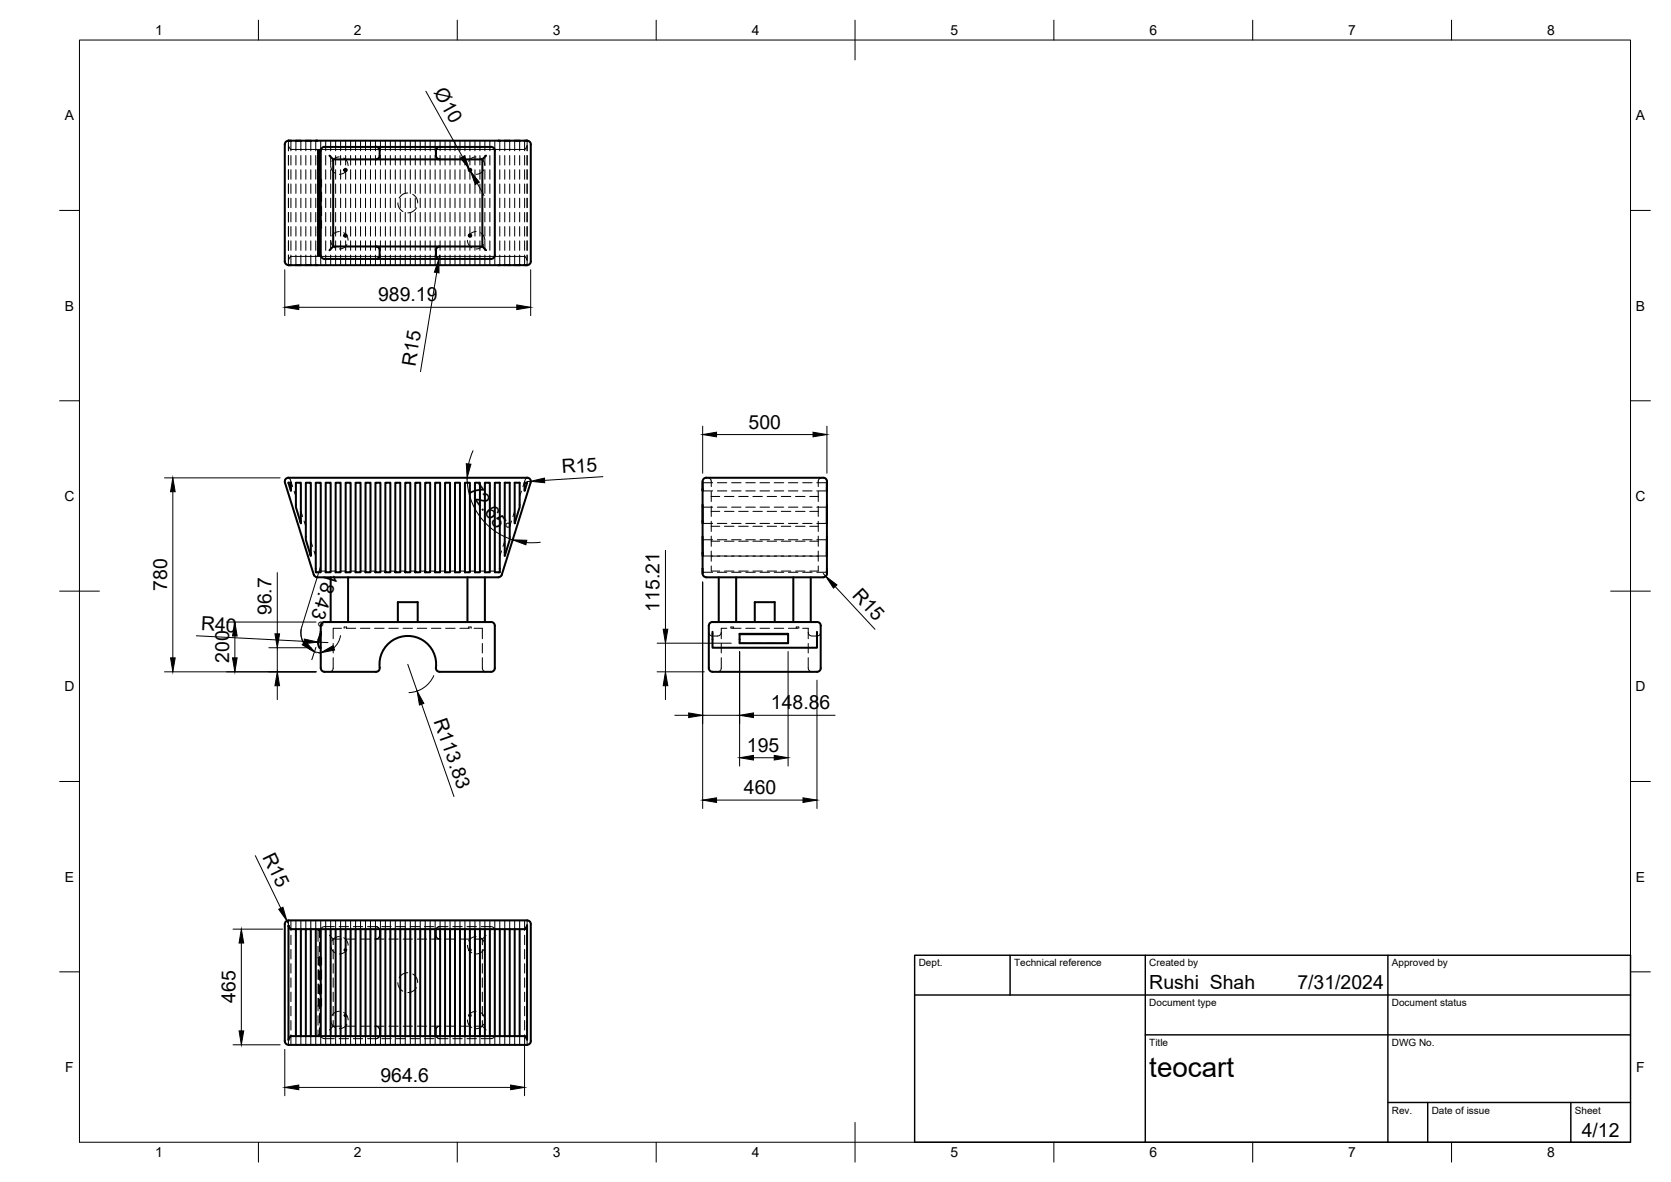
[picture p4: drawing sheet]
<svg xmlns="http://www.w3.org/2000/svg" width="420mm" height="297mm" viewBox="0 0 420 297" stroke-linecap="round" stroke-linejoin="round" font-family="sans-serif">
<!-- layer: Hidden -->
<g fill="none" stroke="#000" stroke-width=".25">
<path d="M72.5 35.4v2.5M72.5 39.1v2.4M72.5 36.6l.7 1h58.7l.6-1v1.3M73.2 35.4v2.5M73.2 39.1v2.4M74.4 35.4v2.5M74.4 39.1v2.4M75.6 35.4v2.5M75.6 39.1v2.4M76.9 35.4v2.5M76.9 39.1v2.4M78.1 35.4v2.5"/>
<path d="M78.1 39.1v2.4M79.4 35.4v2.5M79.4 39.1v2.4M80.6 35.4v2.5M81.9 35.4v2.5M81.9 39.1v2.4M83.1 35.4v2.5M83.1 39.1v2.4M84.4 35.4v2.5M84.4 39.1v2.4M85.3 39.4l-1.1 .3-.8 .8M85.6 35.4v2.5"/>
<path d="M85.6 39.1v2.4M86.4 39.7l.8 .7 .3 1.2M86.9 35.4v2.5M86.9 39.1v2.4M88.2 35.4v2.5M88.2 39.1v2.4M89.4 35.4v2.5M89.4 39.1v2.4M90.7 35.4v2.5M90.7 39.1v2.4M91.9 35.4v2.5M91.9 39.1v2.4"/>
<path d="M93.2 35.4v2.5M93.2 39.1v2.4M94.4 35.4v2.5M94.4 39.1v2.4M94.5 36.9a.93 .93 0 0 1 .9 1v1.2a.94 .94 0 0 1-.9 1M95.7 35.4v2.5M95.7 39.1v2.4M96.9 35.4v2.5M96.9 39.1v2.4M98.1 35.4v2.5M98.1 39.1v2.4M99.4 35.4v2.5"/>
<path d="M99.4 39.1v2.4M100.6 35.4v2.5M100.6 39.1v2.4M101.9 35.4v2.5M101.9 39.1v2.4M103.2 35.4v2.5M103.2 39.1v2.4M104.4 35.4v2.5M104.4 39.1v2.4M105.7 35.4v2.5M105.7 39.1v2.4M106.9 35.4v2.5"/>
<path d="M106.9 39.1v2.4M108.2 35.4v2.5M108.2 39.1v2.4M109.4 35.4v2.5M109.4 39.1v2.4M110.6 36.9a.94 .94 0 0 0-1 1v1.2a.97 .97 0 0 0 1 1M110.7 35.4v2.5M110.7 39.1v2.4M111.9 35.4v2.5M111.9 39.1v2.4M113.2 35.4v2.5M113.2 39.1v2.4"/>
<path d="M114.4 35.4v2.5M114.4 39.1v2.4M115.7 35.4v2.5M115.7 39.1v2.4M116.9 35.4v2.5M116.9 39.1v2.4M118.2 35.4v2.5M118.2 39.1v2.4M119.4 35.4v2.5M119.4 39.1v2.4M119.7 39.4l-1.1 .3-.8 .8M120.7 35.4v2.5"/>
<path d="M120.7 39.1v2.4M120.8 39.7l.8 .7 .3 1.2M121.9 35.4v2.5M121.9 39.1v2.4M123.2 35.4v2.5M123.2 39.1v2.4M124.4 35.4v2.5M125.7 35.4v2.5M125.7 39.1v2.4M126.9 35.4v2.5M126.9 39.1v2.4M128.2 35.4v2.5"/>
<path d="M128.2 39.1v2.4M129.4 35.4v2.5M129.4 39.1v2.4M130.7 35.4v2.5M130.7 39.1v2.4M131.9 35.4v2.5M131.9 39.1v2.4M132.5 39.1v2.4M132.5 35.4v2.5M72.5 42.7v2.3M72.5 46.2v2.4M72.5 49.8v2.4"/>
<path d="M72.5 53.4v2.4M72.5 56.9v2.4M73.2 42.7v2.3M73.2 46.2v2.4M73.2 49.8v2.4M73.2 53.4v2.4M73.2 56.9v2.4M74.4 42.7v2.3M74.4 46.2v2.4M74.4 49.8v2.4M74.4 53.4v2.4M74.4 56.9v2.4"/>
<path d="M75.6 42.7v2.3M75.6 46.2v2.4M75.6 49.8v2.4M75.6 53.4v2.4M75.6 56.9v2.4M76.9 42.7v2.3M76.9 46.2v2.4M76.9 49.8v2.4M76.9 53.4v2.4M76.9 56.9v2.4M78.1 42.7v2.3M78.1 46.2v2.4"/>
<path d="M78.1 49.8v2.4M78.1 53.4v2.4M78.1 56.9v2.4M79.4 42.7v2.3M79.4 46.2v2.4M79.4 49.8v2.4M79.4 53.4v2.4M79.4 56.9v2.4M80 45.1h.9v2M80.1 45.1v2M80.1 48.2v2.4M80.1 51.8v2.4"/>
<path d="M80.1 55.4v1.9M80.6 45.1v2M80.6 48.2v2.4M80.6 51.8v2.4M80.6 55.4v1.9M80.9 55.4v1.9h-.9M80.9 48.2v2.4M80.9 51.8v2.4M81.9 42.7v2.3M81.9 46.2v2.4M81.9 49.8v2.4M81.9 53.4v2.4"/>
<path d="M81.9 56.9v2.4M83.1 42.7v2.3M83.1 46.2v2.4M83.1 49.8v2.4M83.1 53.4v2.4M83.1 56.9v2.4M83.2 41.6l.2 1 .9 .9M84.4 42.7v2.3M84.4 46.2v2.4M84.4 49.8v2.4M84.4 53.4v2.4M84.4 56.9v2.4"/>
<path d="M85.3 58.2l-1.1 .3-.8 .8M85.6 42.7v2.3M85.6 46.2v2.4M85.6 49.8v2.4M85.6 53.4v2.4M85.6 56.9v2.4M86.4 58.5l.8 .7 .3 1.2M86.9 42.7v2.3M86.9 46.2v2.4M86.9 49.8v2.4M86.9 53.4v2.4M86.9 56.9v2.4"/>
<path d="M87.2 42.7l-.6 .7-1.3 .4M88.2 42.7v2.3M88.2 46.2v2.4M88.2 49.8v2.4M88.2 53.4v2.4M88.2 56.9v2.4M89.4 42.7v2.3M89.4 46.2v2.4M89.4 49.8v2.4M89.4 53.4v2.4M89.4 56.9v2.4M90.7 42.7v2.3"/>
<path d="M90.7 46.2v2.4M90.7 49.8v2.4M90.7 53.4v2.4M90.7 56.9v2.4M91.9 42.7v2.3M91.9 46.2v2.4M91.9 49.8v2.4M91.9 53.4v2.4M91.9 56.9v2.4M93.2 42.7v2.3M93.2 46.2v2.4M93.2 49.8v2.4"/>
<path d="M93.2 53.4v2.4M93.2 56.9v2.4M94.4 42.7v2.3M94.4 46.2v2.4M94.4 49.8v2.4M94.4 53.4v2.4M94.4 56.9v2.4M95.7 42.7v2.3M95.7 46.2v2.4M95.7 49.8v2.4M95.7 53.4v2.4M95.7 56.9v2.4"/>
<path d="M96.9 42.7v2.3M96.9 46.2v2.4M96.9 49.8v2.4M96.9 53.4v2.4M96.9 56.9v2.4M98.1 42.7v2.3M98.1 46.2v2.4M98.1 49.8v2.4M98.1 53.4v2.4M98.1 56.9v2.4M99.4 42.7v2.3M99.4 46.2v2.4"/>
<path d="M99.4 49.8v2.4M99.4 53.4v2.4M99.4 56.9v2.4M100.1 51l.2 1.1 1 1.1M100.6 42.7v2.3M100.6 46.2v2.4M100.6 49.8v2.4M100.6 53.4v2.4M100.6 56.9v2.4M101.9 42.7v2.3M101.9 46.2v2.4M101.9 49.8v2.4"/>
<path d="M101.9 53.4v2.4M101.9 56.9v2.4M102.5 48.5l-1.3 .4-.8 .8M103.2 42.7v2.3M103.2 46.2v2.4M103.2 49.8v2.4M103.2 53.4v2.4M103.2 56.9v2.4M103.8 48.8l.9 .9 .3 1.3M104.4 42.7v2.3M104.4 46.2v2.4M104.4 49.8v2.4"/>
<path d="M104.4 53.4v2.4M104.4 56.9v2.4M104.7 52.2l-1 1-1.1 .3M105.7 42.7v2.3M105.7 46.2v2.4M105.7 49.8v2.4M105.7 53.4v2.4M105.7 56.9v2.4M106.9 42.7v2.3M106.9 46.2v2.4M106.9 49.8v2.4M106.9 53.4v2.4"/>
<path d="M106.9 56.9v2.4M108.2 42.7v2.3M108.2 46.2v2.4M108.2 49.8v2.4M108.2 53.4v2.4M108.2 56.9v2.4M109.4 42.7v2.3M109.4 46.2v2.4M109.4 49.8v2.4M109.4 53.4v2.4M109.4 56.9v2.4M110.7 42.7v2.3"/>
<path d="M110.7 46.2v2.4M110.7 49.8v2.4M110.7 53.4v2.4M110.7 56.9v2.4M111.9 42.7v2.3M111.9 46.2v2.4M111.9 49.8v2.4M111.9 53.4v2.4M111.9 56.9v2.4M113.2 42.7v2.3M113.2 46.2v2.4M113.2 49.8v2.4"/>
<path d="M113.2 53.4v2.4M113.2 56.9v2.4M114.4 42.7v2.3M114.4 46.2v2.4M114.4 49.8v2.4M114.4 53.4v2.4M114.4 56.9v2.4M115.7 42.7v2.3M115.7 46.2v2.4M115.7 49.8v2.4M115.7 53.4v2.4M115.7 56.9v2.4"/>
<path d="M116.9 42.7v2.3M116.9 46.2v2.4M116.9 49.8v2.4M116.9 53.4v2.4M116.9 56.9v2.4M117.5 41.6l.3 1 .8 .9M118.2 42.7v2.3M118.2 46.2v2.4M118.2 49.8v2.4M118.2 53.4v2.4M118.2 56.9v2.4M119.4 42.7v2.3"/>
<path d="M119.4 46.2v2.4M119.4 49.8v2.4M119.4 53.4v2.4M119.4 56.9v2.4M119.7 58.2l-1.1 .3-.8 .8M120.7 42.7v2.3M120.7 46.2v2.4M120.7 49.8v2.4M120.7 53.4v2.4M120.7 56.9v2.4M120.8 58.5l.8 .7 .3 1.2M121.6 42.7l-.6 .7-1.3 .4"/>
<path d="M121.9 42.7v2.3M121.9 46.2v2.4M121.9 49.8v2.4M121.9 53.4v2.4M121.9 56.9v2.4M123.2 42.7v2.3M123.2 46.2v2.4M123.2 49.8v2.4M123.2 53.4v2.4M123.2 56.9v2.4M125.7 42.7v2.3M125.7 46.2v2.4"/>
<path d="M125.7 49.8v2.4M125.7 53.4v2.4M125.7 56.9v2.4M126.9 42.7v2.3M126.9 46.2v2.4M126.9 49.8v2.4M126.9 53.4v2.4M126.9 56.9v2.4M128.2 42.7v2.3M128.2 46.2v2.4M128.2 49.8v2.4M128.2 53.4v2.4"/>
<path d="M128.2 56.9v2.4M129.4 42.7v2.3M129.4 46.2v2.4M129.4 49.8v2.4M129.4 53.4v2.4M129.4 56.9v2.4M130.7 42.7v2.3M130.7 46.2v2.4M130.7 49.8v2.4M130.7 53.4v2.4M130.7 56.9v2.4M131.9 42.7v2.3"/>
<path d="M131.9 46.2v2.4M131.9 49.8v2.4M131.9 53.4v2.4M131.9 56.9v2.4M132.5 42.7v2.3M132.5 46.2v2.4M132.5 49.8v2.4M132.5 53.4v2.4M132.5 56.9v2.4M72.5 60.5v2.4M72.5 64.1v2.5M73.2 60.5v2.4"/>
<path d="M73.2 64.1v2.5M74.4 60.5v2.4M74.4 64.1v2.5M75.6 60.5v2.4M75.6 64.1v2.5M76.9 60.5v2.4M76.9 64.1v2.5M78.1 60.5v2.4M78.1 64.1v2.5M79.4 60.5v2.4M79.4 64.1v2.5M80.6 64.1v2.5"/>
<path d="M81.9 60.5v2.4M81.9 64.1v2.5M83.1 60.5v2.4M83.1 64.1v2.5M83.2 60.4l.2 1 .9 .9M84.4 60.5v2.4M84.4 64.1v2.5M85.6 60.5v2.4M85.6 64.1v2.5M86.9 60.5v2.4M86.9 64.1v2.5M87.2 61.5l-.6 .7-1.3 .4"/>
<path d="M88.2 60.5v2.4M88.2 64.1v2.5M89.4 60.5v2.4M89.4 64.1v2.5M90.7 60.5v2.4M90.7 64.1v2.5M91.9 60.5v2.4M91.9 64.1v2.5M93.2 60.5v2.4M93.2 64.1v2.5M94.4 60.5v2.4M94.4 64.1v2.5"/>
<path d="M94.5 61.9a.97 .97 0 0 1 .9 1v1.2a.94 .94 0 0 1-.9 1M95.7 60.5v2.4M95.7 64.1v2.5M96.9 60.5v2.4M96.9 64.1v2.5M98.1 60.5v2.4M98.1 64.1v2.5M99.4 60.5v2.4M99.4 64.1v2.5M100.6 60.5v2.4M100.6 64.1v2.5M101.9 60.5v2.4"/>
<path d="M101.9 64.1v2.5M103.2 60.5v2.4M103.2 64.1v2.5M104.4 60.5v2.4M104.4 64.1v2.5M105.7 60.5v2.4M105.7 64.1v2.5M106.9 60.5v2.4M106.9 64.1v2.5M108.2 60.5v2.4M108.2 64.1v2.5M109.4 60.5v2.4"/>
<path d="M109.4 64.1v2.5M110.6 61.9a.94 .94 0 0 0-1 1v1.2a.97 .97 0 0 0 1 1M110.7 60.5v2.4M110.7 64.1v2.5M111.9 60.5v2.4M111.9 64.1v2.5M113.2 60.5v2.4M113.2 64.1v2.5M114.4 60.5v2.4M114.4 64.1v2.5M115.7 60.5v2.4M115.7 64.1v2.5"/>
<path d="M116.9 60.5v2.4M116.9 64.1v2.5M117.5 60.4l.3 1 .8 .9M118.2 60.5v2.4M118.2 64.1v2.5M119.4 60.5v2.4M119.4 64.1v2.5M120.7 60.5v2.4M120.7 64.1v2.5M121.6 61.5l-.6 .7-1.3 .4M121.9 60.5v2.4M121.9 64.1v2.5"/>
<path d="M123.2 60.5v2.4M123.2 64.1v2.5M124.4 64.1v2.5M125.7 60.5v2.4M125.7 64.1v2.5M126.9 60.5v2.4M126.9 64.1v2.5M128.2 60.5v2.4M128.2 64.1v2.5M129.4 60.5v2.4M129.4 64.1v2.5M130.7 60.5v2.4"/>
<path d="M130.7 64.1v2.5M131.9 60.5v2.4M131.9 64.1v2.5M132.5 64.1v1.3l-.6-1h-58.7l-.7 1M132.5 60.5v2.4M132.5 64.1v2.5M72.5 120.1l.4 .3 .7 1.9M74 123.5l.4 1.3M75.6 128.5l.5 1.3M76.5 130.9l.4 1.4M78.1 136l.5 1.3M79 138.5l.4 1.2"/>
<path d="M126.1 138.5l-.4 1.2M126.9 136l-.4 1.3M128.6 130.9l-.4 1.4M129.4 128.5l-.4 1.3M131.1 123.5l-.4 1.3M132.5 120.1l-.4 .3-.6 1.9M176.7 121.3h2.5M176.7 135.6h2.5M176.7 131.5h2.5M176.7 127.5h2.5M176.7 123.4h2.5M176.7 139.7h31.2"/>
<path d="M177.9 120.1h.2a.95 .95 0 0 1 .7 .9v1.3M178.8 123.5v2.5M178.8 127.2v2.6M178.8 131v2.5M178.8 134.7v2.6M178.8 138.5v2.5M178.8 136h2.2M178.8 132.3h2.2M178.8 128.5h2.2M178.8 124.8h2.2M180.4 121.3h2.4M180.4 135.6h2.4"/>
<path d="M180.4 131.5h2.4M180.4 127.5h2.4M180.4 123.4h2.4M182.2 136h2.4M182.2 132.3h2.4M182.2 128.5h2.4M182.2 124.8h2.4M184 121.3h2.3M184 135.6h2.3M184 131.5h2.3M184 127.5h2.3M184 123.4h2.3"/>
<path d="M185.7 136h2.4M185.7 132.3h2.4M185.7 128.5h2.4M185.7 124.8h2.4M187.5 121.3h2.4M187.5 135.6h2.4M187.5 131.5h2.4M187.5 127.5h2.4M187.5 123.4h2.4M189.3 136h2.4M189.3 132.3h2.4M189.3 128.5h2.4"/>
<path d="M189.3 124.8h2.4M191.1 121.3h2.4M191.1 135.6h2.4M191.1 131.5h2.4M191.1 127.5h2.4M191.1 123.4h2.4M192.9 136h2.4M192.9 132.3h2.4M192.9 128.5h2.4M192.9 124.8h2.4M194.7 121.3h2.4M194.7 135.6h2.4"/>
<path d="M194.7 131.5h2.4M194.7 127.5h2.4M194.7 123.4h2.4M196.4 136h2.4M196.4 132.3h2.4M196.4 128.5h2.4M196.4 124.8h2.4M198.2 121.3h2.4M198.2 135.6h2.4M198.2 131.5h2.4M198.2 127.5h2.4M198.2 123.4h2.4"/>
<path d="M200 136h2.4M200 132.3h2.4M200 128.5h2.4M200 124.8h2.4M201.8 121.3h2.4M201.8 135.6h2.4M201.8 131.5h2.4M201.8 127.5h2.4M201.8 123.4h2.4M203.6 136h2.1M203.6 132.3h2.1M203.6 128.5h2.1"/>
<path d="M203.6 124.8h2.1M205.4 121.3h2.5M205.4 135.6h2.5M205.4 131.5h2.5M205.4 127.5h2.5M205.4 123.4h2.5M205.7 123.5v2.5M205.7 127.2v2.6M205.7 131v2.5M205.7 134.7v2.6M205.7 138.5v2.5M206.7 120.1h-.2a.95 .95 0 0 0-.8 .9v1.3"/>
<path d="M80.6 159.3l.3 .1-.8 2.3-.1-.1M80.6 143.5h1.3M83.1 143.5h1.3M85.6 143.5h1.3M85.9 157.9h-2.1v2.6M86.5 157.9v-.3h.6v.3M87.1 157.9h2.3M88.2 143.5h1.2M90.6 157.9h2.4M90.7 143.5h1.2M93.2 143.5h1.2M94.2 157.9h2.4"/>
<path d="M95.7 143.5h1.2M97.8 157.9h2.3M98.1 143.5h1.3M100.6 143.5h1.3M101.3 157.9h2.4M103.2 143.5h1.2M104.9 157.9h2.4M105.7 143.5h1.2M108.2 143.5h1.2M108.5 157.9h2.4M110.7 143.5h1.2M112.1 157.9h2.3"/>
<path d="M113.2 143.5h1.2M115.6 157.9h2.4M115.7 143.5h1.2M117.9 157.9v-.3h.6v.3M118.2 143.5h1.2M119.2 157.9h2.1v2.6M120.7 143.5h1.2M123.2 143.5h1.2M176.7 143.8h2.5M178.2 158.9a.94 .94 0 0 0 1 .9h1.2a.94 .94 0 0 0 1-.9M178.8 142.2v1.3h2.2M180.4 143.8h2.4"/>
<path d="M182.2 143.5h2.4M182.8 157.9h-1.4v2.6M183.8 157.9v-.3h.6v.3M184 157.9h2.3M184 143.8h2.3M185.7 143.5h2.4M187.5 157.9h2.4M187.5 143.8h2.4M189.3 143.5h2.4M191.1 157.9h2.4M191.1 143.8h2.4M192.9 143.5h2.4"/>
<path d="M194.7 157.9h2.4M194.7 143.8h2.4M196.4 143.5h2.4M198.2 157.9h2.4M198.2 143.8h2.4M200 143.5h2.4M200.2 157.9v-.3h.7v.3M201.8 157.9h1.4v2.6M201.8 143.8h2.4M203.2 158.9a.97 .97 0 0 0 1 .9h1.2a.93 .93 0 0 0 1-.9M205.4 143.8h2.5M205.7 142.2v1.3h-2.1"/>
<path d="M83.8 165.3v2.6a.93 .93 0 0 1-1 .9M83.8 161.7v2.4M121.3 165.3v2.6a.93 .93 0 0 0 .9 .9M121.3 161.7v2.4M181.4 165.3v2.6a.97 .97 0 0 1-1 .9M181.4 161.7v2.4M186 161.6l1.9 .1M189.1 161.7h2.4M192.7 161.7h2.3M198.2 161.6l-2 .1M203.2 165.3v2.6a.97 .97 0 0 0 1 .9M203.2 161.7v2.4"/>
<path d="M72.5 231.3v2.5M72.5 235v2.4M72.5 238.6v2.4M72.6 231.3h-.1h.7v2.5M73.2 235v2.4M73.2 238.6v2.4M74.4 233.5v-2.2h1.2v2.2M76.9 233.5v-2.2h1.2v2.2M79.7 231.3h-.3v2.2M80 237.8v4.7M80.3 233.8v1.8M80.3 236.8v2.4"/>
<path d="M80.6 231.3v2.2M81.9 231.3v2.2M82.8 235l1 1M83.1 237.6l.4 1.1 .7 .7M83.1 231.3v2.2M83.8 236v1.4M83.8 238.6v2.4M83.8 236h2.1M84.1 232.9h-2.5a1.17 1.17 0 0 0-1 .9h-.6v2.8M84.4 231.3v2.2M85.3 232.9h2.4M85.3 235.4l-1.2 .4-.7 .7"/>
<path d="M85.6 231.3v2.2M86.4 235.7l.9 .8 .2 1M86.9 231.3v2.2M87.1 236h2.3M87.2 238.6l-.8 .8-1.1 .3M88.2 231.3v2.2M88.8 232.9h2.4M89.4 231.3v2.2M90.6 236h2.4M90.7 231.3v2.2M91.9 231.3v2.2M92.4 232.9h2.4"/>
<path d="M93.2 231.3v2.2M94.2 236h2.4M94.4 231.3v2.2M94.5 232.9a.94 .94 0 0 1 .9 .9v1.2a.97 .97 0 0 1-.9 1M94.5 232.9a.94 .94 0 0 1 1 .9v1.2a.93 .93 0 0 1-1 1M95.7 231.3v2.2M96 232.9h2.4M96.9 231.3v2.2M97.8 236h2.3M98.1 231.3v2.2M99.4 231.3v2.2M99.5 232.9h2.4"/>
<path d="M100.6 231.3v2.2M101.3 236h2.4M101.9 231.3v2.2M103.1 232.9h2.4M103.2 231.3v2.2M104.4 231.3v2.2M104.9 236h2.4M105.7 231.3v2.2M106.7 232.9h2.4M106.9 231.3v2.2M108.2 231.3v2.2M108.5 236h2.4"/>
<path d="M109.4 231.3v2.2M109.6 235a.94 .94 0 0 0 .9 1M109.6 235a.94 .94 0 0 0 1 1M110.3 232.9h2.3M110.5 232.9a.9 .9 0 0 0-.9 .9v1.2M110.6 232.9a.93 .93 0 0 0-1 .9v1.2M110.7 231.3v2.2M111.9 231.3v2.2M112.1 236h2.3M113.2 231.3v2.2M113.9 232.9h2.3M114.4 231.3v2.2"/>
<path d="M115.6 236h2.4M115.7 231.3v2.2M116.9 231.3v2.2M117.4 232.9h2.4M117.5 237.6l.4 1.1 .7 .7M118.2 231.3v2.2M119.2 236h2.1M119.4 231.3v2.2M119.7 235.4l-1.3 .4-.6 .7M120.7 231.3v2.2M120.8 235.7l.9 .8 .2 1M121 232.9h2.5a.94 .94 0 0 1 .9 .9"/>
<path d="M121.3 236v1.4M121.3 238.6v2.4M121.6 238.6l-.8 .8-1.1 .3M121.9 231.3v2.2M122.2 235l-.9 1M123.2 231.3v2.2M124.4 231.3v2.2M125.4 231.3h.3v2.2M126.9 233.5v-2.2h.6h.7v2.2M129.4 233.5v-2.2h1.3v2.2M131.9 235v2.4M131.9 238.6v2.4"/>
<path d="M132.4 231.3h.1M132.5 231.3h-.6v2.5M132.5 231.3v2.5M132.5 235v2.4M132.5 238.6v2.4M72.5 242.2v2.3M72.5 245.8v2.3M72.5 249.3v2.4M72.5 252.9v2.4M72.5 256.5v2.4M73.2 242.2v2.3M73.2 245.8v2.3"/>
<path d="M73.2 249.3v2.4M73.2 252.9v2.4M73.2 256.5v2.4M80 240.6h.1M80 258.8v1.3h.6a1.03 1.03 0 0 0 1 .9h2.5M80 243.7v2.4M80 247.3v2.4M80 250.9v3.1M80 255.3v2.3M80.1 240.6h.8v1.9M80.1 240.6v1.9M80.1 243.7v2.4"/>
<path d="M80.1 247.3v2.4M80.1 250.9v1.9M80.3 240.4v2.4M80.3 244v2.3M80.3 247.5v2.4M80.3 251.1v2.4M80.3 254.7v2.4M80.3 258.3v1.8M80.6 240.6v1.9M80.6 243.7v2.4M80.6 247.3v2.4M80.6 250.9v1.9"/>
<path d="M80.9 250.9v1.9h-.9M80.9 243.7v2.4M80.9 247.3v2.4M83.1 256.3l.4 1.2 .7 .7M83.8 257.9l-1 .9M83.8 242.2v2.3M83.8 245.8v2.3M83.8 249.3v2.4M83.8 252.9v2.4M83.8 256.5v1.4M83.8 257.9h2.1M85.3 254.1l-1.2 .4-.7 .8"/>
<path d="M86.4 254.4l.9 .9 .2 1M87.1 257.9h2.3M87.2 257.4l-.8 .8-1.1 .3M90.6 257.9h2.4M94.2 257.9h2.4M94.5 257.9a.94 .94 0 0 1 .9 .9v1.3a.97 .97 0 0 1-.9 .9M94.5 257.9a.94 .94 0 0 1 1 .9v1.3a.93 .93 0 0 1-1 .9M97.8 257.9h2.3M100 246.9l.4 1.3 .9 .9M101.3 257.9h2.4M102.5 244.4l-1.2 .3-.9 1M103.8 244.8l1 1.1 .2 1"/>
<path d="M104.7 248.2l-.8 .8-1.3 .4M104.9 257.9h2.4M108.5 257.9h2.4M110.5 257.9a.94 .94 0 0 0-.9 .9v1.3M110.6 257.9a.97 .97 0 0 0-1 .9v1.3M112.1 257.9h2.3M115.6 257.9h2.4M117.5 256.3l.4 1.2 .7 .7M119.2 257.9h2.1M119.7 254.1l-1.3 .4-.6 .8M120.8 254.4l.9 .9 .2 1M121.3 257.9l.9 .9"/>
<path d="M121.3 242.2v2.3M121.3 245.8v2.3M121.3 249.3v2.4M121.3 252.9v2.4M121.3 256.5v1.4M121.6 257.4l-.8 .8-1.1 .3M131.9 242.2v2.3M131.9 245.8v2.3M131.9 249.3v2.4M131.9 252.9v2.4M131.9 256.5v2.4M132.5 242.2v2.3"/>
<path d="M132.5 245.8v2.3M132.5 249.3v2.4M132.5 252.9v2.4M132.5 256.5v2.4M72.5 260v2.6M72.5 262.6h.1M73.2 260v2.6h-.7M74.4 260.4v2.2h1.2v-2.2M76.9 260.4v2.2l1.2-.1v-2.1M79.4 260.4v2.1l.3 .1M80.6 260.4v2.2M81.9 260.4v2.2"/>
<path d="M83.1 260.4v2.2M84.4 260.4v2.2M85.3 261h2.4M85.6 260.4v2.2M86.9 260.4v2.2M88.2 260.4v2.2M88.8 261h2.4M89.4 260.4v2.2M90.7 260.4v2.2M91.9 260.4v2.2M92.4 261h2.4M93.2 260.4v2.2"/>
<path d="M94.4 260.4v2.2M95.7 260.4v2.2M96 261h2.4M96.9 260.4v2.2M98.1 260.4v2.2M99.4 260.4v2.2M99.5 261h2.4M100.6 260.4v2.2M101.9 260.4v2.2M103.1 261h2.4M103.2 260.4v2.2M104.4 260.4v2.2"/>
<path d="M105.7 260.4v2.2M106.7 261h2.4M106.9 260.4v2.2M108.2 260.4v2.2M109.4 260.4v2.2M109.6 260.1a.94 .94 0 0 0 .9 .9M109.6 260.1a.94 .94 0 0 0 1 .9M110.3 261h2.3M110.7 260.4v2.2M111.9 260.4v2.2M113.2 260.4v2.2M113.9 261h2.3"/>
<path d="M114.4 260.4v2.2M115.7 260.4v2.2M116.9 260.4v2.2M117.4 261h2.4M118.2 260.4v2.2M119.4 260.4v2.2M120.7 260.4v2.2M121.9 260.4v2.2M123.2 260.4v2.2M124.4 260.1a.97 .97 0 0 1-.9 .9h-2.5M124.4 260.4v2.2M125.7 260.4v2.1l-.3 .1"/>
<path d="M126.9 260.4v2.1l.6 .1h.7v-2.2M129.4 260.4v2.2h1.3v-2.2M131.9 260v2.6h.6h-.1M132.5 260v2.6"/>
<circle cx="86.8" cy="238.7" r=".31"/>
<circle cx="118.2" cy="238.7" r=".31"/>
<circle cx="86.8" cy="255.2" r=".31"/>
<circle cx="118.2" cy="255.2" r=".31"/>
</g>
<!-- layer: Visible -->
<g fill="none" stroke="#000" stroke-width=".51">
<path d="M71.6 36.3v29.4a.94 .94 0 0 0 .9 .9M73.2 35.4a1.15 1.15 0 0 0-1.6 .9M74.4 35.4h1.2M76.9 35.4h1.2M79.4 35.4h46.3M79.7 35.4h-7M80 37.9h.3v26.2h-.3zM80.3 37.9h.3M80.6 37.9v26.2h-.3M82.8 39.1l1 1v21.8l-1 1M94.5 36.9h29a.91 .91 0 0 1 .9 .9v26.3a.94 .94 0 0 1-.9 1h-29M94.5 36.9h-12.9a.94 .94 0 0 0-.9 .9"/>
<path d="M94.5 36.9a.91 .91 0 0 1 1 1v1.2a.94 .94 0 0 1-1 .9M110.5 36.9a.94 .94 0 0 0-.9 1v1.2a.94 .94 0 0 0 .9 .9M122.2 39.1l-.9 1v21.8l.9 1M126.9 35.4h1.3M129.4 35.4h1.3M131.9 35.4a1.16 1.16 0 0 1 1.6 .9M132.4 35.4h-7M133.5 36.3v29.4a1.13 1.13 0 0 1-1.6 .9M83.8 40.1h37.5M72.5 66.6h7.2M72.5 66.6h.2M72.5 66.6h.7"/>
<path d="M74.4 66.6h1.2M76.9 66.6h1.2M79.4 66.6h46.3M80.7 64.1a.94 .94 0 0 0 .9 1h12.9M83.8 61.9h10.7M94.5 61.9h26.8M94.5 61.9a.94 .94 0 0 1 1 1M95.5 62.9v1.2a.94 .94 0 0 1-1 1M109.6 62.9v1.2a.94 .94 0 0 0 .9 1M110.5 61.9a.94 .94 0 0 0-.9 1M125.4 66.6h7M126.9 66.6h1.3"/>
<path d="M129.4 66.6h1.3M71.6 121.3l7.3 23.1 .6 .6 45.8 .1 .6-.2 .3-.5M71.6 121.3l.2-.9 .7-.3 60-.1 .8 .4 .1 .9M72.5 121.3h.7v2.1zM74.4 121.3h1.2v10.2l-1.2-4zM76.9 121.3h1.2v18.4l-1.2-4.1zM79.4 121.3h1.2v22.5h-1.2zM81.9 121.3h1.2v22.5h-1.2zM84.4 121.3h1.2v22.5h-1.2zM86.9 121.3h1.3v22.5h-1.3zM89.4 121.3h1.3v22.5h-1.3zM91.9 121.3h1.3v22.5h-1.3z"/>
<path d="M94.4 121.3h1.3v22.5h-1.3zM96.9 121.3h1.2v22.5h-1.2zM99.4 121.3h1.2v22.5h-1.2zM101.9 121.3h1.3v22.5h-1.3zM104.4 121.3h1.3v22.5h-1.3zM106.9 121.3h1.3v22.5h-1.3zM109.4 121.3h1.3v22.5h-1.3zM111.9 121.3h1.3v22.5h-1.3zM114.4 121.3h1.3v22.5h-1.3zM116.9 121.3h1.3v22.5h-1.3zM119.4 121.3h1.3v22.5h-1.3zM121.9 121.3h1.3v22.5h-1.3z"/>
<path d="M124.4 121.3h1.3v22.5h-1.3zM126.9 121.3h1.3v14.3l-1.3 4.1zM129.4 121.3h1.3v6.2l-1.3 4zM131.9 121.3h.6l-.6 2.1zM133.4 121.3l-7.2 23.1M176.7 121.3v22.5M176.7 122.9v.4M176.7 126.9v.5M176.7 130.9v.6M176.7 134.9v4.8v-.8M176.7 127.5v4M207.9 135.6v4.1v-.8"/>
<path d="M207.9 127.5v4M207.9 121.3a1.01 1.01 0 0 0-1.2-1.2h-28.8a1.02 1.02 0 0 0-1.2 1.2v2.1M207.9 121.3v22.5M207.9 121.3v2.1M207.9 134.9v.7M207.9 130.9v.6M207.9 126.9v.5M207.9 122.9v.4M80.6 158.8v4h-.3l-.3-.8a4.3 4.3 0 0 1 .6-2.7zM80.6 157.3v1.5M81.6 156.3h41.9M81.6 156.3a.94 .94 0 0 0-.9 .9"/>
<path d="M83.1 145.1v11.2M87.5 145.1v11.2M100 156.3v-5h5v5M117.5 145.1v11.2M121.9 145.1v11.2M123.5 156.3a.94 .94 0 0 1 .9 .9M124.4 157.3v10.6a.94 .94 0 0 1-.9 .9h-13M176.7 142.9v.6a1.27 1.27 0 0 0 .9 1.6h29.4a1.24 1.24 0 0 0 .9-1.6v-.6M178.2 157.3v10.6a.94 .94 0 0 0 1 .9h26.2a.94 .94 0 0 0 1-.9v-10.6M179.2 158.8v4h26.2v-4M179.2 156.3h26.2M179.2 156.3a.94 .94 0 0 0-1 .9"/>
<path d="M180.7 145.1v11.2M185.1 145.1v11.2M186 159.3h12.2v2.3h-12.2zM186 159.4h12.2M189.8 156.3v-5h5v5M199.5 145.1v11.2M203.9 145.1v11.2M205.4 156.3a.94 .94 0 0 1 1 .9M80.6 162.8l.1 5.1a.94 .94 0 0 0 .9 .9h12.9l.7-.3a1.77 1.77 0 0 0 .2-1.6 7.1 7.1 0 0 1 7.8-7.1 7.1 7.1 0 0 1 6.4 8.2l.4 .7 .5 .1M71.6 232.2v29.4a.98 .98 0 0 0 .9 1h60a.94 .94 0 0 0 1-1v-29.4M73 233.4l-.5-.9v28.8l.5-.8M73 233.4l.2 .1"/>
<path d="M73.2 233.5h58.7M74.4 233.5v26.9M75.6 233.5v26.9M76.9 233.5v26.9M78.1 233.5v26.9M79.4 233.5v26.9M80.6 233.5v26.9M81.9 233.5v26.9M83.1 233.5v26.9M84.4 233.5v26.9M85.6 233.5v26.9M86.9 233.5v26.9"/>
<path d="M88.2 233.5v26.9M89.4 233.5v26.9M90.7 233.5v26.9M91.9 233.5v26.9M93.2 233.5v26.9M94.4 233.5v26.9M95.7 233.5v26.9M96.9 233.5v26.9M98.1 233.5v26.9M99.4 233.5v26.9M100.6 233.5v26.9M101.9 233.5v26.9"/>
<path d="M103.2 233.5v26.9M104.4 233.5v26.9M105.7 233.5v26.9M106.9 233.5v26.9M108.2 233.5v26.9M109.4 233.5v26.9M110.7 233.5v26.9M111.9 233.5v26.9M113.2 233.5v26.9M114.4 233.5v26.9M115.7 233.5v26.9M116.9 233.5v26.9"/>
<path d="M118.2 233.5v26.9M119.4 233.5v26.9M120.7 233.5v26.9M121.9 233.5v26.9M123.2 233.5v26.9M124.4 233.5v26.9M125.7 233.5v26.9M126.9 233.5v26.9M128.2 233.5v26.9M129.4 233.5v26.9M130.7 233.5v26.9M131.9 233.5l.6-1v28.8l-.6-.9"/>
<path d="M133.5 232.2a.94 .94 0 0 0-1-.9h-60a.94 .94 0 0 0-.9 .9M131.9 260.4l-58.9 .1"/>
<circle cx="86.9" cy="42.7" r=".31"/>
<circle cx="86.9" cy="59.2" r=".31"/>
<circle cx="118.2" cy="42.7" r=".31"/>
<circle cx="118.2" cy="59.2" r=".31"/>
</g>
<g fill="#000">
<circle cx="80" cy="45.1" r=".25"/>
<circle cx="80" cy="57.3" r=".25"/>
</g>
<!-- layer: BORDER -->
<g fill="none" stroke="#000" stroke-width=".25">
<path d="M20 10.1h390v276.9h-390zM65 5.1v5M115 5.1v5M165 5.1v5M215 5.1v10M265 5.1v5M315 5.1v5M365 5.1v5M15 52.9h5M410 52.9h5M15 100.7h5M410 100.7h5"/>
<path d="M15 148.6h10M405 148.6h10M15 196.4h5M410 196.4h5M15 244.2h5M410 244.2h5M65 287v5M115 287v5M165 287v5M215 282.1v9.9M265 287v5M315 287v5"/>
<path d="M365 287v5"/>
</g>
<!-- layer: TITLEBLOCK -->
<path d="M230 240.1h180v46.9h-180zM230 250h180M254 240.1v9.9M288 240.1v46.9M349 240.1v46.9M288 260.1h122M349 277.1h61M359 277.1v9.9M395 277.1v9.9" fill="none" stroke="#000" stroke-width=".36"/>
<!-- layer: FD_Dimensions -->
<g fill="none" stroke="#000" stroke-width=".25">
<path d="M107.1 22.9l9.2 16.5M118 42.5l.3 .5M120 46.1l1.7 3M71.6 67.8v11.5M75.1 77.2h54.8M109.8 68.5l-4.1 24.9M110.5 64.1l-.1 1M133.4 67.8v11.5M118.9 113.3l-1.1 3.3M151.6 119.8l-14.7 .9M176.7 107.1v11.8M180.2 109.2h24.2"/>
<path d="M207.9 107.1v11.8M41.4 120.1h29M43.5 123.6v41.7M117.5 120.1a16.3 16.3 0 0 0 11.4 15.6M133.4 121h-.9M135.8 136.3h-3.5M167.3 138.3v19.8M49.4 159.8l27.1 1.4M57 156.3h22.5M59.1 159.8v5.5M69.7 143.9v15.4M75.7 158.1v1.8l.6 1.7"/>
<path d="M80.7 142.1l-4.8 15.4a5 5 0 0 0 4.8 6.5M85.6 159.7l-.5 1.7-1.2 1.4M176.7 146.2v57M207.9 144.1l-.3 .7-.6-.7M210 147.4l10 10.7M41.4 168.8h38.1M67.6 162.8h10.6M69.7 162.8v6M69.7 172.3v3.5M79.4 162.7l-1 3.1M80 161.4l2.5 .1M80.6 164.9v1.2"/>
<path d="M102.5 166.9l2.4 6.8M106 177l8.2 23.2M109.1 169.8a7.1 7.1 0 0 1-6.3 4.3M165.2 168.8h11.9M165.2 161.6h18.7M167.3 161.6v7.2M167.3 172.3v3.5M169.7 179.8h3.5M176.7 179.8h9.3M186 163.7v28.8M189.5 179.8h20.5M198.2 163.7v28.8"/>
<path d="M205.4 170.9v32.3M189.5 190.4h5.2M64.2 215l6.4 13.2M180.2 201.1h21.7M58.6 233.5h12.5M60.7 237v22.1M72.1 231.4l.5 .8M58.6 262.6h11.8M71.6 263.7v11.7M75.1 273.3h53.3M131.9 262.5v12.9"/>
</g>
<g fill="#000" stroke="#000" stroke-width=".25">
<path d="M115.8 39.7l1-.6 1.2 3.4zM118.3 43l2.2 2.8-1 .6zM71.6 77.2l3.5-.6v1.2zM110.4 65.1v3.5l-1.2-.2zM129.9 76.6l3.5 .6-3.5 .6zM117.2 116.5l1.2 .2-.9 3.4zM176.7 109.2l3.5-.6v1.2zM204.4 108.6l3.5 .6-3.5 .6zM43.5 120.1l.5 3.5h-1.1zM128.9 135.7l3.6 .1-.3 1.1zM133.4 121l3.5-.9 .1 1.2zM59.1 156.3l.5 3.5h-1.1z"/>
<path d="M69.1 159.3h1.2l-.6 3.5zM166.8 158.1h1.1l-.6 3.5zM207.6 144.8l2.8 2.2-.8 .8zM42.9 165.3h1.1l-.5 3.5zM58.5 165.3h1.1l-.5 3.5zM69.7 168.8l.6 3.5h-1.2zM76.5 160.6l3.5 .8-3.5 .4zM76.7 161.1l2.4 2.7-3.1-1.8zM80.6 164l3.1-1.7 .4 1.1zM104.9 173.7l1.7 3.1-1.1 .4zM167.3 168.8l.6 3.5h-1.1zM173.2 179.2l3.5 .6-3.5 .5z"/>
<path d="M186 179.8l3.5-.6v1.1zM186 190.4l3.5-.6v1.2zM194.7 189.8l3.5 .6-3.5 .6zM176.7 201.1l3.5-.6v1.2zM201.9 200.5l3.5 .6-3.5 .6zM60.7 233.5l.6 3.5h-1.2zM70.1 228.5l1-.5 1 3.4zM60.1 259.1h1.2l-.6 3.5zM71.6 273.3l3.5-.6v1.1zM128.4 272.7l3.5 .6-3.5 .5z"/>
</g>
<text font-size="7" x="289" y="270.6">teocart</text>
<g font-size="4.9">
<text x="109" y="23.2" transform="rotate(61 109 23.2)">Ø10</text>
<text x="95.1" y="75.8">989.19</text>
<text x="104.4" y="92.2" transform="rotate(-81 104.4 92.2)">R15</text>
<text x="188.2" y="107.7">500</text>
<text x="141.3" y="119" transform="rotate(-4 141.3 119)">R15</text>
<text x="117.6" y="123.2" transform="rotate(54 117.6 123.2)">72.65°</text>
<text x="81.8" y="143.4" transform="rotate(107 81.8 143.4)">18.43°</text>
<text x="42" y="148.5" transform="rotate(-90 42 148.5)">780</text>
<text x="214.1" y="149.7" transform="rotate(47 214.1 149.7)">R15</text>
<text x="68.3" y="154.6" transform="rotate(-90 68.3 154.6)">96.7</text>
<text x="165.9" y="153.8" transform="rotate(-90 165.9 153.8)">115.21</text>
<text x="50.5" y="158.4" transform="rotate(3 50.5 158.4)">R40</text>
<text x="57.6" y="166.6" transform="rotate(-90 57.6 166.6)">200</text>
<text x="193.8" y="178.3">148.86</text>
<text x="109" y="181.1" transform="rotate(71 109 181.1)">R113.83</text>
<text x="187.8" y="189">195</text>
<text x="187" y="199.6">460</text>
<text x="66" y="215.3" transform="rotate(64 66 215.3)">R15</text>
<text x="289" y="248.5">Rushi Shah</text>
<text x="326.2" y="248.5">7/31/2024</text>
<text x="59.2" y="252" transform="rotate(-90 59.2 252)">465</text>
<text x="95.7" y="271.8">964.6</text>
<text x="397.7" y="285.7">4/12</text>
</g>
<g font-size="3.5">
<text x="39" y="8.8">1</text>
<text x="89" y="8.8">2</text>
<text x="139" y="8.8">3</text>
<text x="189" y="8.8">4</text>
<text x="239" y="8.8">5</text>
<text x="289" y="8.8">6</text>
<text x="339" y="8.8">7</text>
<text x="389" y="8.8">8</text>
<text x="16.3" y="30.2">A</text>
<text x="411.3" y="30.2">A</text>
<text x="16.3" y="78">B</text>
<text x="411.3" y="78">B</text>
<text x="16.2" y="125.9">C</text>
<text x="411.2" y="125.9">C</text>
<text x="16.2" y="173.7">D</text>
<text x="411.2" y="173.7">D</text>
<text x="16.3" y="221.6">E</text>
<text x="411.3" y="221.6">E</text>
<text x="16.4" y="269.4">F</text>
<text x="411.4" y="269.4">F</text>
<text x="39" y="290.8">1</text>
<text x="89" y="290.8">2</text>
<text x="139" y="290.8">3</text>
<text x="189" y="290.8">4</text>
<text x="239" y="290.8">5</text>
<text x="289" y="290.8">6</text>
<text x="339" y="290.8">7</text>
<text x="389" y="290.8">8</text>
</g>
<g font-size="2.5">
<text x="231" y="242.9">Dept.</text>
<text x="255" y="242.9">Technical reference</text>
<text x="289" y="242.9">Created by</text>
<text x="350" y="242.9">Approved by</text>
<text x="289" y="252.8">Document type</text>
<text x="350" y="252.8">Document status</text>
<text x="289" y="262.9">Title</text>
<text x="350" y="262.9">DWG No.</text>
<text x="350" y="279.9">Rev.</text>
<text x="360" y="279.9">Date of issue</text>
<text x="396" y="279.9">Sheet</text>
</g>
</svg>
